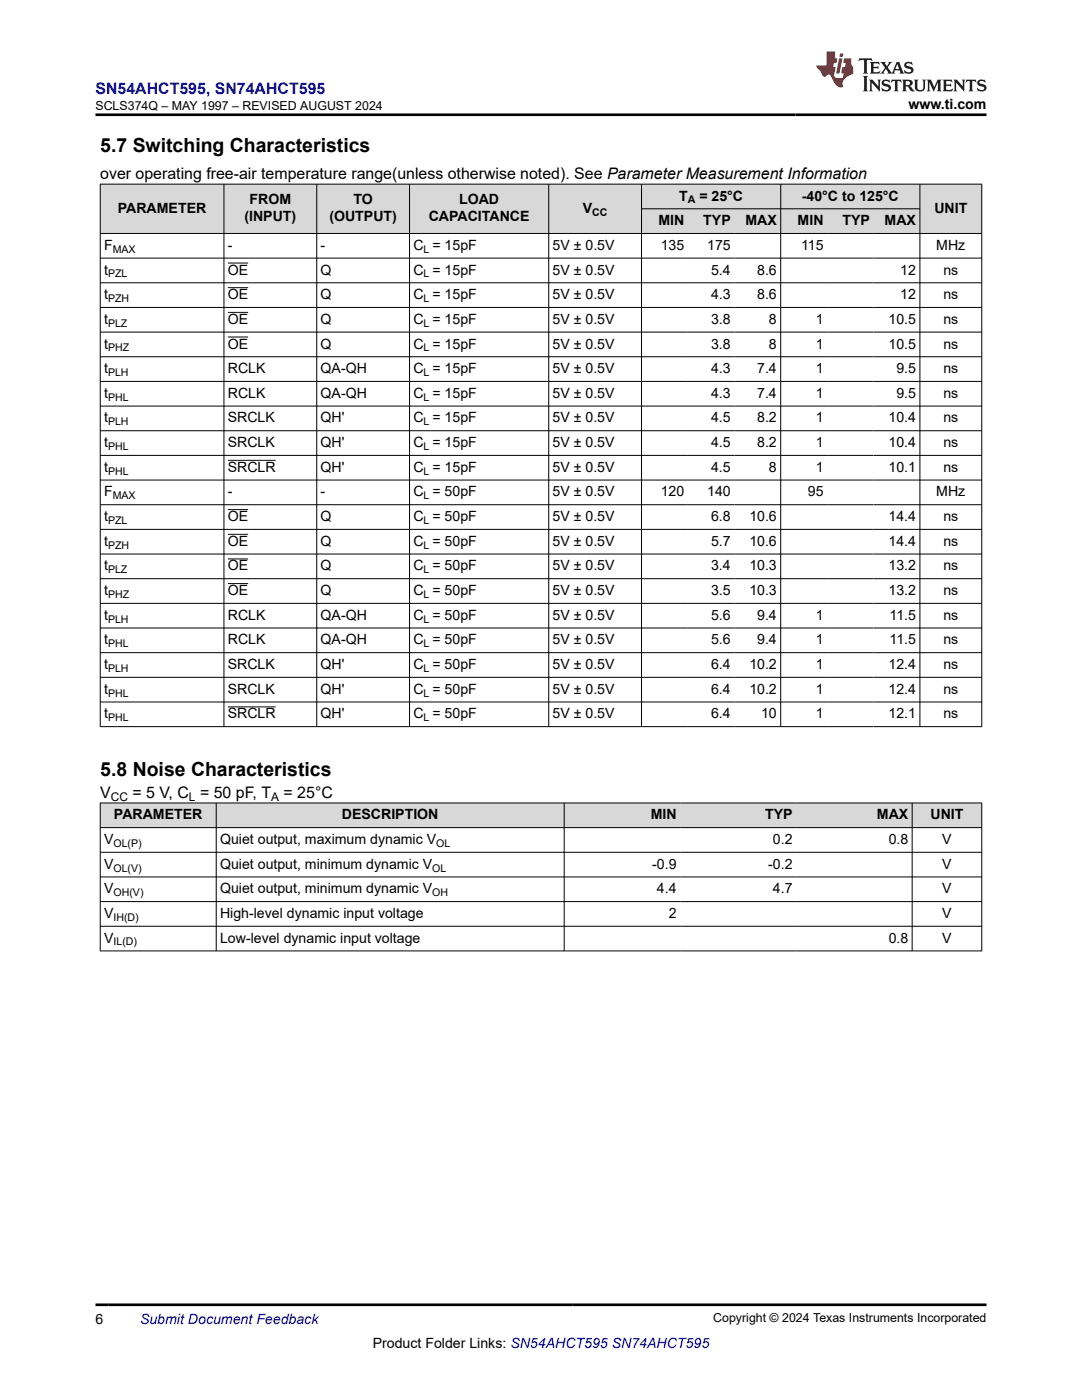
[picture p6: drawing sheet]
<svg xmlns="http://www.w3.org/2000/svg" width="216mm" height="279mm" viewBox="0 0 216 279" stroke-linecap="round" stroke-linejoin="round" font-family="sans-serif">
<g fill="#d8d8d8">
<path d="M20 36.8h175.9v4.9h-175.9z" fill-rule="evenodd"/>
<path d="M20.1 36.8h24.5v9.7h-24.5z" fill-rule="evenodd"/>
<path d="M44.7 36.8h18.4v9.7h-18.4z" fill-rule="evenodd"/>
<path d="M63.3 36.8h18.4v9.7h-18.4z" fill-rule="evenodd"/>
<path d="M81.8 36.8h27.6v9.7h-27.6z" fill-rule="evenodd"/>
<path d="M109.6 36.8h18.3v9.7h-18.3z" fill-rule="evenodd"/>
<path d="M128.1 36.8h27.6v4.8h-27.6z" fill-rule="evenodd"/>
<path d="M155.8 36.8h27.7v4.8h-27.7z" fill-rule="evenodd"/>
<path d="M183.6 36.8h12.2v9.7h-12.2z" fill-rule="evenodd"/>
<path d="M128.1 41.7h9.2v4.8h-9.2z" fill-rule="evenodd"/>
<path d="M137.3 41.7h9.2v4.8h-9.2z" fill-rule="evenodd"/>
<path d="M146.5 41.7h9.2v4.8h-9.2z" fill-rule="evenodd"/>
<path d="M155.8 41.7h9.2v4.8h-9.2z" fill-rule="evenodd"/>
<path d="M165 41.7h9.3v4.8h-9.3z" fill-rule="evenodd"/>
<path d="M174.3 41.7h9.2v4.8h-9.2z" fill-rule="evenodd"/>
</g>
<g fill="none" stroke="#000" stroke-width=".2">
<path d="M19.9 36.8h176.1M20 36.7v108.4M44.7 36.7v108.4M63.2 36.7v108.4M81.7 36.7v108.4M109.5 36.7v108.4M128 36.7v108.4M155.8 36.7v108.4M183.6 36.7v108.4M195.9 36.7v108.4M19.9 46.6h176.1M19.9 51.5h176.1"/>
<path d="M19.9 56.4h176.1M45.5 52.5h4M45.5 57.4h4M128 41.7h55.6M19.9 61.4h176.1M19.9 66.3h176.1M19.9 71.2h176.1M19.9 76.1h176.1M45.5 62.3h4M45.5 67.3h4M19.9 81h176.1M19.9 86h176.1"/>
<path d="M19.9 90.9h176.1M19.9 95.8h176.1M45.5 91.9h9.5M19.9 100.7h176.1M19.9 105.6h176.1M19.9 110.6h176.1M19.9 115.5h176.1M45.5 101.7h4M45.5 106.6h4M45.5 111.5h4M45.5 116.5h4M19.9 120.4h176.1"/>
<path d="M19.9 125.3h176.1M19.9 130.3h176.1M19.9 135.2h176.1M19.9 140.1h176.1M19.9 145h176.1M45.5 141.1h9.5"/>
</g>
<g fill="#d8d8d8">
<path d="M20 160.2h175.9v5h-175.9z" fill-rule="evenodd"/>
<path d="M20.1 160.3h23v4.8h-23z" fill-rule="evenodd"/>
<path d="M43.2 160.3h69.3v4.8h-69.3z" fill-rule="evenodd"/>
<path d="M112.6 160.3h23.1v4.8h-23.1z" fill-rule="evenodd"/>
<path d="M135.7 160.3h23.2v4.8h-23.2z" fill-rule="evenodd"/>
<path d="M158.9 160.3h23.1v4.8h-23.1z" fill-rule="evenodd"/>
<path d="M182.1 160.3h13.7v4.8h-13.7z" fill-rule="evenodd"/>
</g>
<path d="M19.9 160.2h176.1M19.9 165.2h176.1M19.9 170.1h176.1M19.9 175h176.1M19.9 179.9h176.1M20 160.2v29.6M43.1 160.2v29.6M112.6 160.2v29.6M182 160.2v29.6M195.9 160.2v29.6M19.9 184.9h176.1M19.9 189.8h176.1" fill="none" stroke="#000" stroke-width=".2"/>
<path d="M171.5 11.6l-.2 .6 .5-.2h.6v.1v2.2l-.2 .4h1l-.2-.4v-2.2v-.1h.5l.6 .2-.2-.6zM173.6 12.4l.2 .3v1.6l-.2 .4h1.9l.1-.6a1.08 1.08 0 0 1-1.3 .2v-.7h.6l.4 .2v-.7l-.4 .2h-.6v-.5l.2-.2a1 1 0 0 1 1 .3l-.1-.5zM175.7 12.4l.9 1.1-1 1.2h.9l-.2-.2 .5-.8 .4 .8-.2 .2h1.6l-.2-.2 .2-.5h.9l.1 .5-.1 .2h.9l-.2-.4-.8-1.9h-.5l-.9 2.1-.9-1.1 .9-1h-.8l.2 .2-.4 .6-.4-.6 .2-.2zM179 12.8l.4 1h-.7zM180.7 12.5a.65 .65 0 0 0-.2 .7 .65 .65 0 0 0 .6 .5l.6 .1 .1 .3a.79 .79 0 0 1-.7 .4 .79 .79 0 0 1-.7-.5l.1 .7 .2-.1a.93 .93 0 0 0 1.1 0 .93 .93 0 0 0 .4-.9 1.46 1.46 0 0 0-1.2-.6l-.1-.3a1.09 1.09 0 0 1 1.2 .2l-.2-.6-.1 .1-.5-.2zM172.2 15.2l.2 .4v2.2l-.2 .4h1l-.2-.4v-2.2l.2-.4zM173.4 15.9l.2 .4v1.5l-.2 .4h.8l-.3-.4 .1-1.3 1.6 1.8v-2l.2-.4h-.7l.1 .2 .1 1.1-1.2-1.3zM176.2 16a.65 .65 0 0 0-.2 .8 .65 .65 0 0 0 .6 .4l.6 .2 .1 .2a.79 .79 0 0 1-.7 .4 .79 .79 0 0 1-.7-.5l.1 .7 .2-.1a.93 .93 0 0 0 1.1 .1 .93 .93 0 0 0 .4-1 1.46 1.46 0 0 0-1.2-.5l-.1-.4a1.09 1.09 0 0 1 1.2 .2l-.1-.6-.2 .1-.5-.1zM177.9 15.9l-.1 .6a.63 .63 0 0 1 .8-.3v1.6l-.3 .4h1l-.2-.4v-1.6a.66 .66 0 0 1 .8 .3l-.1-.6zM180 15.9l.2 .4v1.5l-.2 .4h1l-.2-.2-.1-.7h.5l.1 .2a.79 .79 0 0 0 1.2 .6l-1-.9a.61 .61 0 0 0 .6-.6 .61 .61 0 0 0-.5-.7zM180.8 16.2h.1a.47 .47 0 0 1 .5 .1 .47 .47 0 0 1 .1 .5l-.1 .1-.7 .1zM182.3 15.9l.2 .2a2.27 2.27 0 0 0 .4 2 1.04 1.04 0 0 0 1.7-.7v-1.3l.2-.2h-.8l.2 .4v1.1a.6 .6 0 0 1-.6 .6 .6 .6 0 0 1-.6-.6v-1.1l.3-.4zM184.9 15.9l.2 .4v1.5l-.2 .4h.8l-.3-.4v-1.4l.9 1.9 .9-1.9v1.4l-.3 .4h1l-.2-.4v-1.5l.2-.4h-.8l-.7 1.5-.6-1.5zM188.1 15.9l.2 .4v1.5l-.2 .4h1.9l.1-.6a1.09 1.09 0 0 1-1.3 .2v-.7h.6l.4 .2v-.6l-.4 .2h-.6v-.6l.2-.1a1.01 1.01 0 0 1 1 .3l-.1-.6zM190.2 15.9l.3 .4v1.5l-.3 .4h.8l-.2-.4v-1.3l1.6 1.8v-2l.2-.4h-.7l.2 .2v1.1l-1.2-1.3zM192.8 15.9l-.1 .6a.63 .63 0 0 1 .8-.3v1.6l-.3 .4h1l-.2-.4v-1.6a.66 .66 0 0 1 .8 .3l-.1-.6zM195.2 16a.65 .65 0 0 0-.2 .8 .65 .65 0 0 0 .6 .4l.6 .2 .2 .2a.79 .79 0 0 1-.7 .4 .79 .79 0 0 1-.7-.5l.1 .7 .2-.1a.93 .93 0 0 0 1 .1 .93 .93 0 0 0 .5-1 1.46 1.46 0 0 0-1.3-.5v-.4a1.09 1.09 0 0 1 1.2 .2l-.2-.6-.2 .1-.5-.1z" fill="#231f20"/>
<path d="M164.9 10.3v2.7h-2l.1 .4 .8 1a.95 .95 0 0 0 1 .9 .59 .59 0 0 1 .5-.4 .59 .59 0 0 1 .5 .3l.4 .8a1.59 1.59 0 0 0 2.1 1.4 1.61 1.61 0 0 1 1-2.3l1-.3-.1-1.5a1.59 1.59 0 0 1-.3-1.7h-1.5l-.2 .9h.6l-.2 .9h-.5l-.2 .9v.3l.4 .1-.1 .9h-.7a.73 .73 0 0 1-1-.7l.3-1.5h-.5l.1-.9h.5l.2-.9h-.5v-1.3zM167.4 11.6l-.6 3.1h.7l.6-3.1zM167.6 10.7l-.1 .6h.7l.1-.6z" fill="#ed1c24"/>
<path d="M19.1 22.9h177.8M19.1 260.4h177.8" fill="none" stroke="#000" stroke-width=".53"/>
<g font-size="3.9">
<text x="20" y="30.3">5.7 Switching Characteristics</text>
<text x="20" y="154.8">5.8 Noise Characteristics</text>
</g>
<text font-size="3.2" fill="#00f" x="19.1" y="18.7">SN54AHCT595, SN74AHCT595</text>
<g font-size="3.2">
<text x="20" y="35.7">over operating free-air temperature range(unless otherwise noted). See Parameter Measurement Information</text>
<text x="20" y="159.2">V</text>
<text x="26.4" y="159.2">= 5 V, C = 50 pF, T</text>
<text x="56.6" y="159.2">= 25°C</text>
</g>
<g font-size="2.8">
<text x="181.3" y="21.8">www.ti.com</text>
<text x="49.8" y="40.8">FROM</text>
<text x="70.5" y="40.8">TO</text>
<text x="91.6" y="40.8">LOAD</text>
<text x="135.5" y="40">T</text>
<text x="139.5" y="40">= 25°C</text>
<text x="160" y="40">-40°C to 125°C</text>
<text x="23.5" y="42.5">PARAMETER</text>
<text x="48.8" y="44.2">(INPUT)</text>
<text x="65.7" y="44.2">(OUTPUT)</text>
<text x="85.5" y="44.2">CAPACITANCE</text>
<text x="116.3" y="42.5">V</text>
<text x="131.4" y="44.9">MIN</text>
<text x="140.3" y="44.9">TYP</text>
<text x="148.7" y="44.9">MAX</text>
<text x="159.2" y="44.9">MIN</text>
<text x="168.1" y="44.9">TYP</text>
<text x="176.5" y="44.9">MAX</text>
<text x="186.4" y="42.5">UNIT</text>
<text x="20.8" y="49.9">F</text>
<text x="45.5" y="49.9">-</text>
<text x="64" y="49.9">-</text>
<text x="82.5" y="49.9">C = 15pF</text>
<text x="110.3" y="49.9">5V ± 0.5V</text>
<text x="131.9" y="49.9">135</text>
<text x="141.1" y="49.9">175</text>
<text x="159.8" y="49.9">115</text>
<text x="186.8" y="49.9">MHz</text>
<text x="20.8" y="54.8">t</text>
<text x="20.8" y="59.7">t</text>
<text x="45.5" y="54.8">OE</text>
<text x="45.5" y="59.7">OE</text>
<text x="64" y="54.8">Q</text>
<text x="64" y="59.7">Q</text>
<text x="82.5" y="54.8">C = 15pF</text>
<text x="82.5" y="59.7">C = 15pF</text>
<text x="110.3" y="54.8">5V ± 0.5V</text>
<text x="110.3" y="59.7">5V ± 0.5V</text>
<text x="141.9" y="54.8">5.4</text>
<text x="141.9" y="59.7">4.3</text>
<text x="151.1" y="54.8">8.6</text>
<text x="151.1" y="59.7">8.6</text>
<text x="179.6" y="54.8">12</text>
<text x="179.6" y="59.7">12</text>
<text x="188.2" y="54.8">ns</text>
<text x="188.2" y="59.7">ns</text>
<text x="20.8" y="64.6">t</text>
<text x="45.5" y="64.6">OE</text>
<text x="64" y="64.6">Q</text>
<text x="82.5" y="64.6">C = 15pF</text>
<text x="110.3" y="64.6">5V ± 0.5V</text>
<text x="141.9" y="64.6">3.8</text>
<text x="153.4" y="64.6">8</text>
<text x="162.8" y="64.6">1</text>
<text x="177.3" y="64.6">10.5</text>
<text x="188.2" y="64.6">ns</text>
<text x="20.8" y="69.6">t</text>
<text x="45.5" y="69.6">OE</text>
<text x="64" y="69.6">Q</text>
<text x="82.5" y="69.6">C = 15pF</text>
<text x="110.3" y="69.6">5V ± 0.5V</text>
<text x="141.9" y="69.6">3.8</text>
<text x="153.4" y="69.6">8</text>
<text x="162.8" y="69.6">1</text>
<text x="177.3" y="69.6">10.5</text>
<text x="188.2" y="69.6">ns</text>
<text x="20.8" y="74.5">t</text>
<text x="45.5" y="74.5">RCLK</text>
<text x="64" y="74.5">QA-QH</text>
<text x="82.5" y="74.5">C = 15pF</text>
<text x="110.3" y="74.5">5V ± 0.5V</text>
<text x="141.9" y="74.5">4.3</text>
<text x="151.1" y="74.5">7.4</text>
<text x="162.8" y="74.5">1</text>
<text x="178.9" y="74.5">9.5</text>
<text x="188.2" y="74.5">ns</text>
<text x="20.8" y="79.4">t</text>
<text x="45.5" y="79.4">RCLK</text>
<text x="64" y="79.4">QA-QH</text>
<text x="82.5" y="79.4">C = 15pF</text>
<text x="110.3" y="79.4">5V ± 0.5V</text>
<text x="141.9" y="79.4">4.3</text>
<text x="151.1" y="79.4">7.4</text>
<text x="162.8" y="79.4">1</text>
<text x="178.9" y="79.4">9.5</text>
<text x="188.2" y="79.4">ns</text>
<text x="20.8" y="84.3">t</text>
<text x="20.8" y="89.2">t</text>
<text x="45.5" y="84.3">SRCLK</text>
<text x="45.5" y="89.2">SRCLK</text>
<text x="64" y="84.3">QH'</text>
<text x="64" y="89.2">QH'</text>
<text x="82.5" y="84.3">C = 15pF</text>
<text x="82.5" y="89.2">C = 15pF</text>
<text x="110.3" y="84.3">5V ± 0.5V</text>
<text x="110.3" y="89.2">5V ± 0.5V</text>
<text x="141.9" y="84.3">4.5</text>
<text x="141.9" y="89.2">4.5</text>
<text x="151.1" y="84.3">8.2</text>
<text x="151.1" y="89.2">8.2</text>
<text x="162.8" y="84.3">1</text>
<text x="162.8" y="89.2">1</text>
<text x="177.3" y="84.3">10.4</text>
<text x="177.3" y="89.2">10.4</text>
<text x="188.2" y="84.3">ns</text>
<text x="188.2" y="89.2">ns</text>
<text x="20.8" y="94.2">t</text>
<text x="45.5" y="94.2">SRCLR</text>
<text x="64" y="94.2">QH'</text>
<text x="82.5" y="94.2">C = 15pF</text>
<text x="110.3" y="94.2">5V ± 0.5V</text>
<text x="141.9" y="94.2">4.5</text>
<text x="153.4" y="94.2">8</text>
<text x="162.8" y="94.2">1</text>
<text x="177.3" y="94.2">10.1</text>
<text x="188.2" y="94.2">ns</text>
<text x="20.8" y="99.1">F</text>
<text x="45.5" y="99.1">-</text>
<text x="64" y="99.1">-</text>
<text x="82.5" y="99.1">C = 50pF</text>
<text x="110.3" y="99.1">5V ± 0.5V</text>
<text x="131.9" y="99.1">120</text>
<text x="141.1" y="99.1">140</text>
<text x="161.2" y="99.1">95</text>
<text x="186.8" y="99.1">MHz</text>
<text x="20.8" y="104">t</text>
<text x="45.5" y="104">OE</text>
<text x="64" y="104">Q</text>
<text x="82.5" y="104">C = 50pF</text>
<text x="110.3" y="104">5V ± 0.5V</text>
<text x="141.9" y="104">6.8</text>
<text x="149.5" y="104">10.6</text>
<text x="177.3" y="104">14.4</text>
<text x="188.2" y="104">ns</text>
<text x="20.8" y="108.9">t</text>
<text x="20.8" y="113.8">t</text>
<text x="45.5" y="108.9">OE</text>
<text x="45.5" y="113.8">OE</text>
<text x="64" y="108.9">Q</text>
<text x="64" y="113.8">Q</text>
<text x="82.5" y="108.9">C = 50pF</text>
<text x="82.5" y="113.8">C = 50pF</text>
<text x="110.3" y="108.9">5V ± 0.5V</text>
<text x="110.3" y="113.8">5V ± 0.5V</text>
<text x="141.9" y="108.9">5.7</text>
<text x="141.9" y="113.8">3.4</text>
<text x="149.5" y="108.9">10.6</text>
<text x="149.5" y="113.8">10.3</text>
<text x="177.3" y="108.9">14.4</text>
<text x="177.3" y="113.8">13.2</text>
<text x="188.2" y="108.9">ns</text>
<text x="188.2" y="113.8">ns</text>
<text x="20.8" y="118.8">t</text>
<text x="45.5" y="118.8">OE</text>
<text x="64" y="118.8">Q</text>
<text x="82.5" y="118.8">C = 50pF</text>
<text x="110.3" y="118.8">5V ± 0.5V</text>
<text x="141.9" y="118.8">3.5</text>
<text x="149.5" y="118.8">10.3</text>
<text x="177.3" y="118.8">13.2</text>
<text x="188.2" y="118.8">ns</text>
<text x="20.8" y="123.7">t</text>
<text x="45.5" y="123.7">RCLK</text>
<text x="64" y="123.7">QA-QH</text>
<text x="82.5" y="123.7">C = 50pF</text>
<text x="110.3" y="123.7">5V ± 0.5V</text>
<text x="141.9" y="123.7">5.6</text>
<text x="151.1" y="123.7">9.4</text>
<text x="162.8" y="123.7">1</text>
<text x="177.5" y="123.7">11.5</text>
<text x="188.2" y="123.7">ns</text>
<text x="20.8" y="128.6">t</text>
<text x="45.5" y="128.6">RCLK</text>
<text x="64" y="128.6">QA-QH</text>
<text x="82.5" y="128.6">C = 50pF</text>
<text x="110.3" y="128.6">5V ± 0.5V</text>
<text x="141.9" y="128.6">5.6</text>
<text x="151.1" y="128.6">9.4</text>
<text x="162.8" y="128.6">1</text>
<text x="177.5" y="128.6">11.5</text>
<text x="188.2" y="128.6">ns</text>
<text x="20.8" y="133.5">t</text>
<text x="45.5" y="133.5">SRCLK</text>
<text x="64" y="133.5">QH'</text>
<text x="82.5" y="133.5">C = 50pF</text>
<text x="110.3" y="133.5">5V ± 0.5V</text>
<text x="141.9" y="133.5">6.4</text>
<text x="149.5" y="133.5">10.2</text>
<text x="162.8" y="133.5">1</text>
<text x="177.3" y="133.5">12.4</text>
<text x="188.2" y="133.5">ns</text>
<text x="20.8" y="138.4">t</text>
<text x="20.8" y="143.4">t</text>
<text x="45.5" y="138.4">SRCLK</text>
<text x="45.5" y="143.4">SRCLR</text>
<text x="64" y="138.4">QH'</text>
<text x="64" y="143.4">QH'</text>
<text x="82.5" y="138.4">C = 50pF</text>
<text x="82.5" y="143.4">C = 50pF</text>
<text x="110.3" y="138.4">5V ± 0.5V</text>
<text x="110.3" y="143.4">5V ± 0.5V</text>
<text x="141.9" y="138.4">6.4</text>
<text x="141.9" y="143.4">6.4</text>
<text x="149.5" y="138.4">10.2</text>
<text x="151.9" y="143.4">10</text>
<text x="162.8" y="138.4">1</text>
<text x="162.8" y="143.4">1</text>
<text x="177.3" y="138.4">12.4</text>
<text x="177.3" y="143.4">12.1</text>
<text x="188.2" y="138.4">ns</text>
<text x="188.2" y="143.4">ns</text>
<text x="22.7" y="163.5">PARAMETER</text>
<text x="68.2" y="163.5">DESCRIPTION</text>
<text x="129.8" y="163.5">MIN</text>
<text x="152.7" y="163.5">TYP</text>
<text x="175" y="163.5">MAX</text>
<text x="185.7" y="163.5">UNIT</text>
<text x="20.8" y="168.4">V</text>
<text x="20.8" y="173.4">V</text>
<text x="43.9" y="168.4">Quiet output, maximum dynamic V</text>
<text x="43.9" y="173.4">Quiet output, minimum dynamic V</text>
<text x="130.2" y="173.4">-0.9</text>
<text x="153.3" y="173.4">-0.2</text>
<text x="154.2" y="168.4">0.2</text>
<text x="177.3" y="168.4">0.8</text>
<text x="188" y="168.4">V</text>
<text x="188" y="173.4">V</text>
<text x="20.8" y="178.3">V</text>
<text x="43.9" y="178.3">Quiet output, minimum dynamic V</text>
<text x="131.1" y="178.3">4.4</text>
<text x="154.2" y="178.3">4.7</text>
<text x="188" y="178.3">V</text>
<text x="20.8" y="183.2">V</text>
<text x="43.9" y="183.2">High-level dynamic input voltage</text>
<text x="133.4" y="183.2">2</text>
<text x="188" y="183.2">V</text>
<text x="20.8" y="188.1">V</text>
<text x="43.9" y="188.1">Low-level dynamic input voltage</text>
<text x="177.3" y="188.1">0.8</text>
<text x="188" y="188.1">V</text>
<text x="19.1" y="264.2">6</text>
<text x="74.4" y="269">Product Folder Links: SN54AHCT595 SN74AHCT595</text>
</g>
<text font-size="2.8" fill="#00f" x="27.9" y="264.2">Submit Document Feedback</text>
<g font-size="2.5">
<text x="19.1" y="21.9">SCLS374Q – MAY 1997 – REVISED AUGUST 2024</text>
<text x="142.3" y="263.9">Copyright © 2024 Texas Instruments Incorporated</text>
</g>
<g font-size="2.4">
<text x="22.1" y="159.8">CC</text>
<text x="37.7" y="159.8">L</text>
<text x="54.1" y="159.8">A</text>
</g>
<g font-size="2.1">
<text x="137.2" y="40.6">A</text>
<text x="118.2" y="43">CC</text>
<text x="22.5" y="50.4">MAX</text>
<text x="84.5" y="50.4">L</text>
<text x="21.6" y="55.4">PZL</text>
<text x="84.5" y="55.4">L</text>
<text x="21.6" y="60.3">PZH</text>
<text x="21.6" y="65.2">PLZ</text>
<text x="84.5" y="60.3">L</text>
<text x="84.5" y="65.2">L</text>
<text x="21.6" y="70.1">PHZ</text>
<text x="84.5" y="70.1">L</text>
<text x="21.6" y="75">PLH</text>
<text x="84.5" y="75">L</text>
<text x="21.6" y="80">PHL</text>
<text x="84.5" y="80">L</text>
<text x="21.6" y="84.9">PLH</text>
<text x="21.6" y="89.8">PHL</text>
<text x="84.5" y="84.9">L</text>
<text x="84.5" y="89.8">L</text>
<text x="21.6" y="94.7">PHL</text>
<text x="84.5" y="94.7">L</text>
<text x="22.5" y="99.6">MAX</text>
<text x="84.5" y="99.6">L</text>
<text x="21.6" y="104.6">PZL</text>
<text x="84.5" y="104.6">L</text>
<text x="21.6" y="109.5">PZH</text>
<text x="84.5" y="109.5">L</text>
<text x="21.6" y="114.4">PLZ</text>
<text x="21.6" y="119.3">PHZ</text>
<text x="84.5" y="114.4">L</text>
<text x="84.5" y="119.3">L</text>
<text x="21.6" y="124.3">PLH</text>
<text x="84.5" y="124.3">L</text>
<text x="21.6" y="129.2">PHL</text>
<text x="84.5" y="129.2">L</text>
<text x="21.6" y="134.1">PLH</text>
<text x="84.5" y="134.1">L</text>
<text x="21.6" y="139">PHL</text>
<text x="21.6" y="143.9">PHL</text>
<text x="84.5" y="139">L</text>
<text x="84.5" y="143.9">L</text>
<text x="22.6" y="169">OL(P)</text>
<text x="22.6" y="173.9">OL(V)</text>
<text x="86.3" y="173.9">OL</text>
<text x="87" y="169">OL</text>
<text x="22.6" y="178.9">OH(V)</text>
<text x="86.3" y="178.9">OH</text>
<text x="22.6" y="183.8">IH(D)</text>
<text x="22.6" y="188.7">IL(D)</text>
</g>
</svg>
